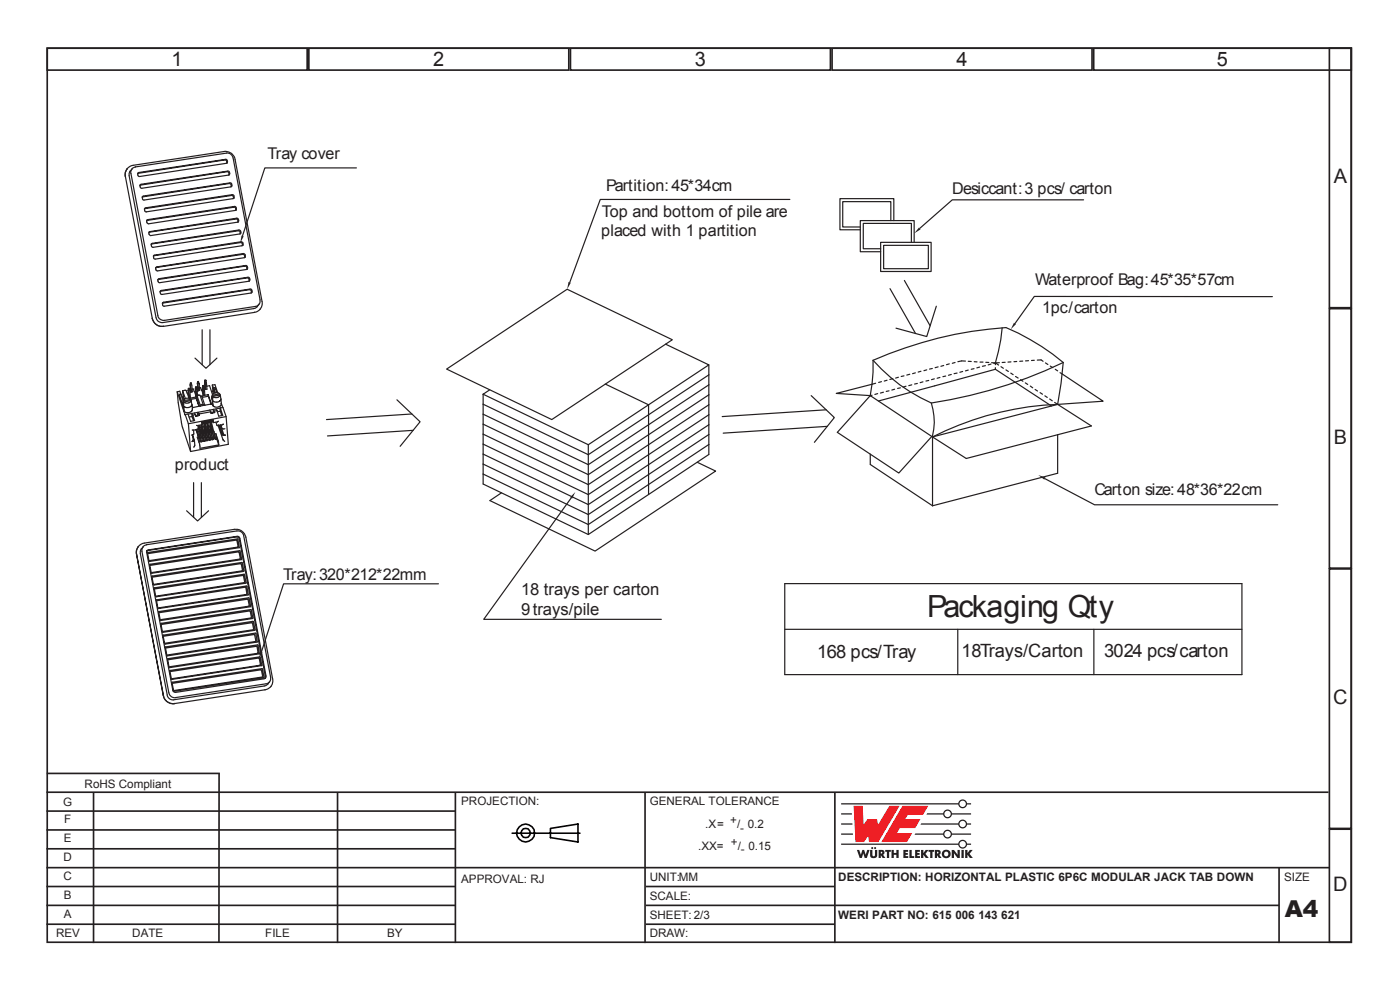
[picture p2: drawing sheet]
<svg xmlns="http://www.w3.org/2000/svg" width="297mm" height="210mm" viewBox="0 0 297 210" stroke-linecap="round" stroke-linejoin="round" font-family="sans-serif">
<!-- layer: Calque 1 -->
<g fill="none" stroke="#231f20" stroke-width=".35">
<path d="M10 10.2h276.7v189.7h-276.7zM10 10.2h55.2v4.7h-55.2zM65.5 10.2h55.2v4.7h-55.2zM121 10.2h55.2v4.7h-55.2zM176.5 10.2h55.2v4.7h-55.2zM232 10.2h54.7v4.7h-54.7zM282 10.2h4.7v55.1h-4.7zM282 65.5h4.7v55h-4.7zM282 120.7h4.7v55h-4.7zM9.8 168h272M9.8 172h86.7M9.8 176h86.7"/>
<path d="M9.9 164.1h36.7M19.8 168v32M46.5 164l-.1 36M71.6 168v32M96.6 168v32M136.8 168v32M177.1 168v32M282 175.9h4.7v24h-4.7zM9.8 192h86.7M9.8 196h86.7M9.8 180h86.7M9.8 184h272.2"/>
<path d="M9.8 188h86.7M137 192h134.3M137 196h40.1M137 188h40.1M271.3 184v16"/>
</g>
<g fill="none" stroke="#000" stroke-width=".34">
<path d="M108.6 176.7h14.4M116.8 175.7l5.8-.9v3.8l-5.8-.9z"/>
<circle cx="111.5" cy="176.7" r="1.88"/>
<circle cx="111.5" cy="176.7" r="1.02"/>
</g>
<g fill="#ee1d23">
<path d="M181.1 170.9h1.9l.2 4 .9-1.2h2l.2 1.3 2.4-4.1h2.1l-4.5 7.7h-1.9l-.2-1.3-.9 1.3h-1.8z"/>
<path d="M191.4 170.9h5.5l-1.1 1.9h-3.2l-.6 .9h3.3l-1.1 1.9h-3.3l-.6 1.1h3.2l-1.1 1.9h-5.4z"/>
</g>
<g fill="#231f20">
<path d="M181.8 180.3h.5l.3 1 .3-1h.4l.3 1 .4-1h.5l-.6 1.7h-.5l-.3-1-.3 1h-.4z"/>
<path d="M184.6 180.3h.5v1.2l.2 .1 .3-.1v-1.2h.5v1.1a.76 .76 0 0 1-.8 .6 .76 .76 0 0 1-.7-.6z"/>
<path d="M187.8 180.3h1.2v.4h-.4v1.3h-.5l.1-1.3h-.4z"/>
<path d="M189.1 180.3h.5v.6h.6v-.6h.5l-.1 1.7h-.4v-.7h-.6v.7h-.5z"/>
<path d="M191.6 180.3h1.1v.4h-.6v.2h.5v.4h-.5v.3h.6v.4h-1.1z"/>
<path d="M192.9 180.3h.5v1.3h.5v.4h-1z"/>
<path d="M194.1 180.3h1v.4h-.5v.2h.5v.4h-.5v.3h.6v.4h-1.1z"/>
<path d="M195.4 180.3h.5v.7l.5-.7h.6l-.7 .8 .7 .9h-.6l-.5-.7v.7h-.5z"/>
<path d="M197 180.3h1.2v.4h-.4v1.3h-.5v-1.3h-.3z"/>
<path d="M201.9 180.3h.5l.8 1-.1-1h.5v1.7h-.5l-.7-1.1v1.1h-.5z"/>
<path d="M204 180.3h.5v1.7h-.5z"/>
<path d="M204.7 180.3h.5v.7l.5-.7h.6l-.6 .8 .7 .9h-.6l-.6-.7v.7h-.5z"/>
<circle cx="185" cy="179.9" r=".22"/>
<circle cx="185.7" cy="179.9" r=".22"/>
</g>
<g fill="#231f20">
<path d="M186.9 180.7v.3h.2v-.2zM186.4 180.3h.5a.55 .55 0 0 1 .7 .3 .55 .55 0 0 1-.3 .7l.5 .7h-.5l-.4-.6v.6h-.5z" fill-rule="evenodd"/>
<path d="M198.8 180.7v.3h.2l.1-.2zM198.3 180.3h.6a.55 .55 0 0 1 .6 .3 .55 .55 0 0 1-.2 .7l.4 .7h-.5l-.4-.6v.6h-.5z" fill-rule="evenodd"/>
<path d="M200.3 181.2a.5 .5 0 0 0 1 0 .5 .5 0 0 0-1 0zM199.8 181.1a.95 .95 0 0 1 1.9 0 .95 .95 0 0 1-1.9 0z" fill-rule="evenodd"/>
</g>
<path d="M178.4 176.9h2.6M178.4 174.8h2.4M178.4 172.6h2.3" fill="none" stroke="#231f20" stroke-width=".27"/>
<g fill="#231f20">
<path d="M178.4 170.4h24.9a.94 .94 0 0 1 .9-.8 .94 .94 0 0 1 1 .8h.8v.2h-.8a.94 .94 0 0 1-1 .9 .94 .94 0 0 1-.9-.9h-24.9zM203.5 170.5a.7 .7 0 0 1 1.4 0 .7 .7 0 0 1-1.4 0z" fill-rule="evenodd"/>
<path d="M196.7 172.5h3.4a.94 .94 0 0 1 .9-.8 .94 .94 0 0 1 1 .8h4v.3h-4a.94 .94 0 0 1-1 .8 .94 .94 0 0 1-.9-.8h-3.6zM200.3 172.6a.7 .7 0 0 1 1.4 0 .7 .7 0 0 1-1.4 0z" fill-rule="evenodd"/>
<path d="M195.4 174.7h7.9a.94 .94 0 0 1 .9-.9 .94 .94 0 0 1 1 .9h.8v.2h-.8a.94 .94 0 0 1-1 .8 .94 .94 0 0 1-.9-.8h-8zM203.5 174.8a.7 .7 0 0 1 1.4 0 .7 .7 0 0 1-1.4 0z" fill-rule="evenodd"/>
<path d="M194.2 176.8h5.9a.94 .94 0 0 1 .9-.8 .94 .94 0 0 1 1 .8h4v.3h-4a.94 .94 0 0 1-1 .8 .94 .94 0 0 1-.9-.8h-6.1zM200.3 176.9a.7 .7 0 0 1 1.4 0 .7 .7 0 0 1-1.4 0z" fill-rule="evenodd"/>
<path d="M178.4 178.9h24.9a.94 .94 0 0 1 .9-.8 .94 .94 0 0 1 1 .8h.8v.3h-.8a.94 .94 0 0 1-1 .8 .94 .94 0 0 1-.9-.8h-24.9zM203.5 179.1a.7 .7 0 0 1 1.4 0 .7 .7 0 0 1-1.4 0z" fill-rule="evenodd"/>
</g>
<path d="M41.4 76l2.3 2.1 2.3-2.1M42.9 70v7.4M44.5 70v7.4M84.2 84.8l4.9 4.7-4.2 5.2M87.4 87.8l-18.1 1.2M87.6 91.3l-18.1 1.2M41.1 102.4v7.3M42.7 102.4v7.3M166.5 133.5h97M263.5 123.8h-97v19.3" fill="none" stroke="#231f20" stroke-width=".25"/>
<path d="M215.1 68.5l.4 .3-1.1 1.1z" fill="#231f20"/>
<path d="M269.9 62.9h-50.5l-4.1 5.7" fill="none" stroke="#231f20" stroke-width=".25"/>
<path d="M220.3 100.8l1.5 .5-.3 .4z" fill="#231f20"/>
<path d="M221.7 101.5l10.5 5.6h38.9" fill="none" stroke="#231f20" stroke-width=".25"/>
<path d="M195 48.3l.3 .4-1.4 .8z" fill="#231f20"/>
<path d="M186.8 51.4h10.7v6.2h-10.7zM187.5 52h9.4v5h-9.4zM189 46.8v-4h-10.2v5.3h3.7M189.6 46.8v-4.7h-11.4v6.6h4.3M193.3 51.4v-4h-10.2v5.4h3.7M193.9 51.4v-4.6h-11.4v6.6h4.3M229.9 42.4h-27.9l-6.9 6M203.2 133.5v9.6M232.1 133.5v9.6" fill="none" stroke="#231f20" stroke-width=".25"/>
<path d="M120.6 59.8l.5 .2-.8 1.4z" fill="#231f20"/>
<g fill="none" stroke="#231f20" stroke-width=".25">
<path d="M167.6 42.3h-40.3l-6.4 17.6M141.2 73l9.2 4.4-25.6 16.9-22.3-10.7M150.4 77.4v19l-25.6 17-22.3-10.7v-19.1M150.4 79.5l-25.6 17-22.3-10.8M185.2 76.4a84.1 84.1 0 0 1 28.2-6.9 49.1 49.1 0 0 1 12.2 7.4M185.2 76.4a35.1 35.1 0 0 0 12.4 9.1M185.2 76.4v2.5l-.6 5M191.8 79.7l-.6 .2M193 79.4l-.6 .2M194.2 79.1l-.6 .2M195.4 78.8l-.6 .1M196.6 78.5l-.6 .1"/>
<path d="M197.8 78.2l-.6 .1M199 77.8l-.6 .2M200.2 77.5l-.6 .2M200.6 79.8l-.6 .1M201.4 77.2l-.6 .2M201.8 79.4l-.6 .2M202.6 76.9l-.6 .2M203 79.1l-.6 .2M204.2 78.8l-.6 .2M204.8 76.6l-1.6 .1M205.4 78.5l-.6 .2M205.4 76.6l.6 .1"/>
<path d="M206.6 78.2l-.6 .1M206.7 76.7l.6 .1M207.8 77.9l-.6 .1M207.9 76.8h.6M209 77.6l-.6 .1M209.1 76.9h.7M210.2 77.2l-.6 .2M210.4 76.9l.8 .1M211.2 77v.4M211.2 78v.3M211.2 77l.6 .4M211.2 77l-.4 .1"/>
<path d="M212 76.9l-.8 .1M212.3 77.8l.6 .3M212.6 69.5l-.3 2.6-1.1 4.9M213.2 76.9h-.6M213.4 78.5l.5 .3M214.4 79.1l.5 .4M214.5 76.8h-.7M215.4 79.9l.6 .3M215.7 76.7h-.6M217 76.6h-.7M218.2 76.5l-.6 .1M219.4 76.4l-.6 .1"/>
<path d="M220.1 76.4l.8-.1 .4 .3M221.8 77l.5 .3M222.8 77.7l.6 .3M223.9 78.3l.5 .4M224.9 79.1l9.1 6-9.6 .7M225.6 76.9l-.5 4.4-.7 4.5M225.6 76.9a99.4 99.4 0 0 1-28 8.6 13.1 13.1 0 0 1 .2 6.9M103.9 82.7l-1.4 .9M124.8 94.3v19.1M128.4 81.5l9.2 4.4v19M150.4 81.6l-25.6 17-22.3-10.7M150.4 83.8l-25.6 16.9-22.3-10.7"/>
<path d="M150.4 85.9l-25.6 16.9-22.3-10.7M150.4 88l-25.6 16.9-22.3-10.7M150.4 90.1l-25.6 16.9-22.3-10.7M150.4 92.2l-25.6 17-22.3-10.8M150.4 94.3l-25.6 17-22.3-10.7M184.6 98.5l13.2 8.8M184.6 83.9h.1M184.6 96.3v2.2M185.8 81.3l-8.4 2.2 7.6 .3M186.2 83.5l-.6 .2M186.4 85.1l24.8-6.8 11.9 7.8M187 81l-.6 .1"/>
<path d="M187.4 83.2l-.6 .2M188.2 80.7l-.6 .1M188.6 82.9l-.6 .1M189.4 80.3l-.6 .2M189.8 82.6l-.6 .1M190.6 80l-.6 .2M191 82.3l-.6 .1M192.2 81.9l-.6 .2M193.4 81.6l-.6 .2M194.6 81.3l-.6 .2M195.8 81l-.6 .2M197 80.7l-.6 .1"/>
<path d="M197.7 92.6l-7 7.7-13.1-8.6 7-7.8 13.2 8.8M198.2 80.4l-.6 .1M199.4 80.1l-.6 .1M216.5 80.5l.5 .4M217.5 81.2l.5 .3M218.6 81.9l.5 .4M219.6 82.6l.5 .3M220.6 83.3l.6 .3M221.7 84l.5 .3M222.7 84.6l.5 .4M223.7 85.4l.7 .4M224.4 85.8l7.1 4.6-26.5 6.9-7.2-4.6v14.6"/>
<path d="M224.4 85.8a64.4 64.4 0 0 0-26.6 6.9M224.4 92.2v8.2l-26.6 6.9M224.4 85.8l-26.6 6.9"/>
</g>
<path d="M122.1 104.4l-.7 1.4-.4-.3z" fill="#231f20"/>
<g fill="none" stroke="#231f20" stroke-width=".25">
<path d="M26.6 37.4h.1M26.6 37.4l5.7 30.1zM27 35.8l-.4 .7v.9M27 35.8l.5-.5 .7-.2 19.3-3a2.04 2.04 0 0 1 2.4 1.7l5.7 30.8a1.94 1.94 0 0 1-1.6 1.7M27 35.8h.1M27.6 36.3l-.2 .5v.5l5.7 30.1 .3 .6 .8 .4h.3l19.3-2.9 .8-.5M27.6 36.3h.1M28 35.9l-.3 .8 5.8 30.3 .2 .5 .6 .4 .6 .1 19.4-3 .6-.4M28 35.9l.7-.5 19.3-2.9a1.25 1.25 0 0 1 1.5 1l5.7 30.1v.5l-.3 .5M28 35.9l-.4 .4M29.8 39.2l18.5-2.9 .3 .1 .1 .4-.2 .3-18.4 2.8-.3-.1-.1-.5zM48.2 34.5v-.5l-.4-.2-18.4 2.8-.2 .2 .1 .4 .3 .2 18.4-2.8h.2l-.1-.4-.4-.3-18.4 2.9"/>
<path d="M48.6 37.1v-.5l-.4-.2-18.5 2.9M49.1 39.6l-.1-.5-.3-.2-18.5 2.9M30.2 41.8l.2-.2 18.4-2.8 .3 .1 .1 .4-.2 .3-18.4 2.8-.4-.1zM30.7 44.2l18.6-2.9 .3 .2 .1 .5-.2 .1-18.5 2.8a.47 .47 0 0 1-.3-.7zM32.1 51.7l18.6-2.9 .3 .2 .1 .3-.2 .3-18.4 2.9-.4-.2zM32.6 54.2l18.5-2.9 .4 .2 .1 .3-.2 .3-18.5 2.9-.3-.2zM33.1 56.7l18.6-2.9 .3 .2v.3l-.2 .4-18.4 2.8-.3-.2zM33.6 59.2l18.5-2.9 .4 .2v.3l-.2 .4-18.4 2.8-.3-.2zM49.5 42.1v-.5l-.3-.2-18.5 2.9M50 44.6v-.5l-.4-.1-18.4 2.8M50.1 44.6l-18.6 2.9-.3-.2v-.5M50.1 44.6v-.6l-.4-.2-18.3 2.8-.2 .2"/>
<path d="M50.1 44.5v.1M50.5 47.1l-.1-.5-.3-.1-18.5 2.8M50.6 47l-18.6 3-.4-.3v-.5M50.6 47h.1M50.6 47v-.5l-.4-.2-18.6 2.9M51 49.6l-.1-.5-.3-.1-18.5 2.8M51.4 52.1v-.5l-.3-.1-18.5 2.8M51.9 54.5v.1M51.9 54.5l-.1-.4-.3-.2-18.5 2.9M52.4 57.1l-.1-.6-.3-.1-18.5 2.9M52.9 59.6l-.1-.5-.3-.2-18.5 2.9M52.9 59.5v.1"/>
<path d="M191.9 59.5l5.4 9.6M32.3 67.5l.2 .6a2.07 2.07 0 0 0 1.6 1.1h.6M32.3 67.5l.6 1.1a2.04 2.04 0 0 0 1.8 .6M32.3 67.5h.1M34 61.7l18.6-2.9 .3 .1 .1 .4-.2 .4-18.4 2.8-.4-.2zM34.5 64.2l18.5-2.9 .4 .1 .1 .4-.2 .4-18.5 2.8-.3-.2zM34.7 69.2l19.3-2.9zM34.7 69.2h.1M53.3 62.1v-.4l-.3-.3-18.5 2.9M53.4 62v.1M54 66.2v.1M54.6 65h.1"/>
<path d="M54.9 64.6l-.3 .4M94.7 78.3l25.6-16.9 22.3 10.7-25.5 16.9zM188.8 61.2l5.4 9.6M198.6 65l-2 6.4-6.5-1.8M37.6 83.1l.5-.1 .3 .6M37.6 83.1l.2 2.3 .8 5 1.8 5.4M37.6 83.1l1.7 4.8M38.7 82.9h.8l.6 1.4M38.7 82.9l.2 1.3M38.7 82.9l.6 1.7M38.8 85.4l.1 .5M38.8 85.4h.1"/>
<path d="M38.8 85.4l.2 1.7M38.9 85.1l-.5-1.5h-.2l-.1 .3 .8 2.3M38.9 84.2l.1 .5M38.9 84.2l-.3 .1M38.9 84.9v.1M38.9 85l-.1 .4M38.9 84.9l-.1 .5M39 86.2v.9M39 85.3v.9M39.3 87.9l.7 2M39.3 87.9l.6-.1 .5 1.6 .9-.2-.4-1.1M39.9 82.8l.2 1.5"/>
<path d="M39.9 82.8l.1 .1M40 82.4l-.1 .4M40 89.9l.4 5.9M40 82.9l.1 1.4M40 82.4v.1M40 82.4l.2 .1M40 82.5v.4M40.2 82.5h-.2M40.2 82.5l.2 1.8h-.3M40.3 81.6l.1 .2M40.3 81.6l.2 1.6M40.4 81.3l-.1 .3"/>
<path d="M40.4 81.3v.1M40.4 81.3h.2M40.4 81.8l.1 1.4M40.4 84.7l-.3-.2h-.6l-.3 .1-.3 .3M40.4 84.7l.2 .7M40.4 81.4v.4M40.4 84.7l-1.5 .3M40.5 85l.2 .8M40.5 85l-.1 .2-.4 .3h-.7l-.3-.2M40.5 85l-1.5 .3M40.6 81.3l.2 1.8-.3 .1-.3-.5M40.6 81.3l-.2 .1"/>
<path d="M40.7 88.4h-.6M40.7 85.8l-.2 .4-.5 .3-.7-.1-.3-.2M40.7 85.8l.1 1.2-.2 .3-.5 .2h-.6l-.5-.4M40.7 88.4l.4 .9M40.8 91.2h.2M40.9 92.2l.1 1.3-.3 .2 .4-.1 .1-.2M40.9 92.2l-.3 .1M40.9 92.3l.3 1.1M40.9 88.1l-.2-.4v.7M41.1 91.2v.9l-.2 .1M41.2 93.4l.1 1.1-.2 .4M41.2 87.6l.2 .3"/>
<path d="M41.4 82.5l.2 1.5M41.4 87.9l-.5 .2M41.4 82.5l.1 .1M41.5 82.1l.2 .1M41.5 82.1l-.1 .4M41.5 82.6l.1 1.4M41.5 82.1v.1M41.5 82.2v.4M41.6 91.2l.6 1.7v.9M41.6 84.2v.3M41.6 84.2l.7 2-1.4 .3-.2-.5M41.6 88.1v.1"/>
<path d="M41.6 84.5l.6 1.7M41.6 84.2l-1.3 .4M41.6 84.5l-1.2 .2M41.7 82.2l.2 1.8h-.3l-.6-1.5h-.2M41.7 82.2h-.2M41.8 91l.2 .1M41.8 92.7l.5 1.5M41.9 81.3l.1 1.6M41.9 81.3v.2M41.9 81h.2M41.9 81v.3M41.9 88.1v.1"/>
<path d="M41.9 81.5l.1 1.4M41.9 81l.1 .1M42 81.1l-.1 .4M42 88.1v.1M42 91.1l-1 .1M42 91.1l.3 1.8M42 90.3v.8M42 87.8v.3l-.5 .1M42 87.8v-.3l.2 .3M42 87.8l.2 .4M42 87.8l.1 .1M42 92.5l-.3-1.4 .4 1.5"/>
<path d="M42.1 87.9l-.1 .3M42.1 87.9h.1M42.1 90.2l.5 2.2M42.1 81l.2 1.8-.3 .1-.3-.5M42.1 81l-.1 .1M42.2 90.2l.5 2.3M42.2 92l.4 1.7M42.2 87.8l.1 .3-.8 .2-.1-.4M42.3 93.6h.3v.1M42.3 92.9l.2 .7M42.3 82.2l.3 .1 .5 1.5M42.3 90.9l-.1 .1 .6 2.1 .1 .6h-.3"/>
<path d="M42.3 92.9h-.1M42.3 94.2l.1 .9 4-.7M42.4 90.2l.6 2.2v.4h-.2M42.7 90.1l.6 2.2M42.8 90.1l.5 2.3M42.8 84l1.4-.3 .6 2-1.4 .3zM42.8 91.8l.5 1.8M42.9 93.5l.3-.1 .1 .2M42.9 92.8l.2 .6M42.9 90.8l-.1 .1 .5 1.5M42.9 89.6l.7 2.5v.6M43 82.2l.1 1.5"/>
<path d="M43 82.2l.1 .2M43 81.8h.2l.1 .1M43 89.5v.2M43 81.8v.4M43 81.8l.1 .1M43.1 81.9v.5M43.1 82.4v1.4M43.1 81.9h.2M43.1 85.9l-.6-2-.4-.1-.2 .4 .7 1.9M43.1 85.9l-.5 .2M43.1 85.9l-.3-.1-.2 .3M43.2 89.5l.7 2.7"/>
<path d="M43.3 82.1l.3 .5M43.3 89.5l.6 2.8M43.3 81.9l.1 1.8-.3 .1M43.3 92.4l.2 1.2h-.2M43.4 91.7l.5 1.8M43.4 80.7v.3M43.4 81l.2 1.6M43.4 81l.1 .2M43.4 80.7l.1 .1M43.4 80.7l.3-.1v.1M43.5 81.2l.1 1.4M43.5 93.4l.3-.1 .1 .2"/>
<path d="M43.5 90.7h-.1l.7 2.4v.3l-.2 .1M43.5 89.4l.7 3.2M43.5 92.7l.2 .7M43.5 80.8v.4M43.6 92.7h-.2M43.7 89.4l-.1 .2M43.7 80.7l-.2 .1M43.7 80.7l.2 1.9h-.3M43.8 89.3l.7 2.7M43.8 81.9l.7-.1 .6 1.9M43.9 89.3l.6 2.9M44.1 91.6l.4 1.8"/>
<path d="M44.2 90.6h-.2l.7 2.3 .1 .4-.3 .1M44.2 89.3l.6 2.8v.3l-.2 .1M44.2 92.6l.2 .6M44.2 83.7v.3M44.2 92.6h-.2M44.2 84l.6 1.7M44.2 84l-1.3 .3M44.3 89.3l-.1 .2M44.4 93.2l-.3 .1M44.4 93.2l.1 .2M44.5 89.3l.6 2.6M44.5 89.3l.7 2.7"/>
<path d="M44.5 87l.2 .3M44.7 93.1h.3l.1 .2M44.7 91.5l.4 1.8M44.7 87.3l-2.5 .5M44.7 87.3l.1 .3M44.8 90.5h-.2l.6 1.6M44.8 92.5l.2 .6M44.8 89.2l.6 2.6 .1 .5h-.2M44.8 87.5v.1M44.9 89.2l-.1 .2M45 84.2l.1 1.8M45 84.2v.5"/>
<path d="M45 84.2h.1M45 81.7l.6-.1 .6 1.7M45 83.8v.4M45 89.1l.3 .5M45 81.7l.2 1.3M45 81.7l.6 1.6M45.1 83.8l-.1 .4M45.1 83.8h-.1M45.1 85v1M45.1 87.5v.1M45.1 87.6h-.3M45.2 84.1l-.1 .9"/>
<path d="M45.2 83l.1 .5M45.2 83l-.3 .1M45.2 92.1l.1 1.1-.2 .1M45.3 89.6l-.1-.5-2.4 .5v.5l-1.1 .1M45.3 91.4l.4 1.7M45.3 93.1l.4-.1v.1M45.4 92.3l.2 .7M45.4 87.2l.2 .3-.8 .1M45.4 87.2l-.1-.4v.6l-.5 .1M45.8 89.6l.3 .7M45.8 86.8l.2 .3M46 83.3l-.4-1-.2-.1-.1 .4 .3 .7"/>
<path d="M46 93.1l-.2-1.1 .5 1.5 .1 .9M46 93.1l.4 1.3M46 93.1h-.3M46 87.1l-.6 .1M46.3 90.3l1 3 .4 .3M46.3 89.3l-1 .3M46.4 90.1l-.3 .2M46.6 83.5l-.3-.2h-.5l-.5 .2-.2 .3M46.6 83.5l-1.6 .3M46.6 83.5l.1 .3M46.7 86.6v.6M46.7 83.8l.1 .4"/>
<path d="M46.7 83.8l-1.5 .3M46.7 83.8l.2 .8M46.7 83.8l-.3 .4-.3 .1h-.7l-.2-.2M46.7 87.2l-.6 .1M46.7 86.5l.6-.1 .7 2 .4 5.8-8 1.6M46.7 86.5l.5 1.6-.8 .2-.4-1.2M46.7 87.2l.3 1M46.7 86.5l-6.8 1.4M46.8 90.1l.7 2.1 .3 .1h-.6l-.7-2.1M46.9 84.6l-.2 .4-.5 .3h-.6l-.5-.3M46.9 90.1l.3 .8h.5M46.9 84.6l.1 1"/>
<path d="M47 85.6l-.1 .4-.5 .3h-.8l-.5-.3M47 85.6l.2 .8M47.4 89.9l-.2 .2-1.1 .2M48 88.4l-8 1.5M147.9 98.1l3.9 1.8-25.6 17-22.3-10.7 2.5-1.7M172.1 83.9l4.9 4.7-4.2 5.2M175.3 86.9l-22.1 1.5M175.5 90.4l-22.1 1.5M29 117.5h.1M29.3 116l-.3 .7v.8M29.3 116l.6-.5 .7-.3 19.1-2.9a2.21 2.21 0 0 1 1.9 .6l.6 1.1 5.7 30.6a1.94 1.94 0 0 1-1.7 1.7M29.3 115.9v.1"/>
<path d="M30 116.4v.1M30 116.5l-.2 .4v.5l5.7 30a1.24 1.24 0 0 0 1.4 1l19.2-2.9 .7-.4M30.4 116l-.4 .5M30.4 116l-.3 .9 5.7 30.1a1.25 1.25 0 0 0 1.5 1l19.2-3 .7-.4M30.4 116l.7-.5 19.2-2.9 .6 .1 .5 .3 .3 .5 5.7 30.2v.5l-.2 .4M31.2 116.9h-.1M31.2 116.8v.1M31.2 116.9l19-3 .4 .2 5.7 29.8M31.2 116.7l19.1-2.9 .5 .2 5.6 29.4-.1 .4-.3 .2-18.7 2.9-.6-.3-5.6-29.5zM31.3 117.4l18.8-2.8 .4 1.3v.2l-18.9 2.8M31.3 117.2l19-2.9 .5 1.8-19.1 3zM31.8 119.7l19-2.9 .1 .1 .4 1.7-.1 .1-19 2.9h-.1z"/>
<path d="M31.8 119.9l18.8-2.8h.1l.3 1.3-.1 .2-18.8 2.9M39.6 108.3l2.3 2.2 2.3-2.2M121.2 105.6l-18.6 25.8h37.7M32.3 122.4l18.8-2.8h.1l.2 1.4v.1l-18.8 2.9M32.3 122.2l19-2.9 .1 .1 .3 1.7v.1l-19 2.9h-.1zM32.7 124.9l18.9-2.8 .3 1.4v.1l-18.9 2.9M32.8 124.7l19-2.9 .4 1.8-.1 .1-18.9 2.9-.2-.1zM33.2 127.2l19-2.9 .5 1.8-.1 .1-19 2.9zM33.2 127.4l19-2.8 .1 1.5-18.8 2.9M33.7 129.7l19-2.9h.1l.4 1.8-.1 .1-19 2.9zM33.7 130l18.8-2.9 .4 1.4-.1 .1-18.8 2.9M34.1 132.3l19.1-3h.1l.3 1.8v.1l-19 2.9h-.1z"/>
<path d="M34.2 132.5l18.8-2.9h.1l.2 1.4v.1l-18.8 2.9M34.6 134.7l19-2.9h.2l.3 1.8v.1l-19 2.9h-.2zM34.6 135l18.8-2.9h.2l.2 1.4v.1l-18.9 2.9M35.1 137.3l19-3 .5 1.9-19.1 2.9zM35.1 137.5l18.8-2.9 .4 1.3v.2l-18.9 2.9M35.6 140l18.8-2.9 .4 1.4-18.9 3M35.6 139.8l19-3 .4 1.8-19 3zM54.6 136.1v.1M34.7 147.5a2.13 2.13 0 0 0 2.3 1.7M34.7 147.5l-5.7-30 5.6 30a2.12 2.12 0 0 0 2.4 1.7M34.7 147.5h.1M36 142.3l19.1-3 .1 .1 .3 1.7-19 3z"/>
<path d="M36.1 142.5l18.8-2.9h.1l.3 1.3-.1 .2-18.9 2.9M36.5 144.8l19-3 .2 .1 .3 1.7-.1 .1-18.9 2.9h-.2zM36.5 145l18.8-2.9h.2l.2 1.3-.1 .2-18.8 2.9M37 149.2h.1M37 149.2l19.2-2.9zM56.8 145v.1M57.2 144.6l-.4 .5"/>
</g>
<path d="M51.2 50l.5 .1-.7 1.4z" fill="#231f20"/>
<path d="M75.6 35.6h-19.4l-4.8 14.5" fill="none" stroke="#231f20" stroke-width=".25"/>
<path d="M55.2 138.2l.5 .2-.7 1.4z" fill="#231f20"/>
<path d="M93 123.8h-32.8l-4.7 14.5M263.5 123.8v19.3h-97" fill="none" stroke="#231f20" stroke-width=".25"/>
<text font-size="6.5" fill="#231f20" x="196.7" y="130.8">Packaging Qty</text>
<text font-size="4.9" fill="#231f20" x="272.6" y="194.5">A4</text>
<g font-size="4.2" fill="#231f20">
<text x="36.4" y="14">1</text>
<text x="91.9" y="14">2</text>
<text x="147.4" y="14">3</text>
<text x="202.9" y="14">4</text>
<text x="258.2" y="14">5</text>
<text x="282.9" y="38.8">A</text>
<text x="282.9" y="94.1">B</text>
<text x="282.8" y="149.3">C</text>
<text x="282.8" y="189">D</text>
</g>
<g font-size="3.9" fill="#231f20">
<text x="173.4" y="139.5">168 pcs/Tray</text>
<text x="204" y="139.4">18Trays/Carton</text>
<text x="234.2" y="139.4">3024 pcs/carton</text>
</g>
<g font-size="3.5" fill="#231f20">
<text x="110.5" y="126.2">18 trays per carton</text>
<text x="110.5" y="130.4">9trays/pile</text>
</g>
<g font-size="3.4" fill="#231f20">
<text x="56.8" y="33.7">Tray cover</text>
<text x="128.6" y="40.5">Partition:45*34cm</text>
<text x="202" y="41.1">Desiccant:3 pcs/ carton</text>
<text x="127.7" y="45.9">Top and bottom of pile are</text>
<text x="127.6" y="50.1">placed with 1 partition</text>
<text x="219.6" y="60.6">Waterproof Bag:45*35*57cm</text>
<text x="221.1" y="66.4">1pc/carton</text>
<text x="37.1" y="99.8">product</text>
<text x="232.2" y="104.9">Carton size:48*36*22cm</text>
<text x="60.1" y="123.1">Tray:320*212*22mm</text>
</g>
<g font-size="2.5" fill="#231f20">
<text x="17.9" y="167.1">RoHS Compliant</text>
<text x="13.4" y="171">G</text>
<text x="97.8" y="170.8">PROJECTION:</text>
<text x="137.8" y="170.8">GENERAL TOLERANCE</text>
<text x="13.5" y="178.7">E</text>
<text x="13.6" y="174.6">F</text>
<text x="149.6" y="175.6">.X=</text>
<text x="154.9" y="174.8">+</text>
<text x="155.1" y="179.4">+</text>
<text x="156.4" y="175.6">/ 0.2</text>
<text x="157" y="176.4">-</text>
<text x="13.4" y="182.7">D</text>
<text x="148.1" y="180.2">.XX=</text>
<text x="156.5" y="180.2">/ 0.15</text>
<text x="157.2" y="181">-</text>
<text x="13.4" y="186.7">C</text>
<text x="13.5" y="190.8">B</text>
<text x="97.8" y="187.3">APPROVAL: RJ</text>
<text x="137.8" y="190.9">SCALE:</text>
<text x="137.8" y="186.8">UNIT:MM</text>
<text x="177.8" y="186.8">DESCRIPTION: HORIZONTAL PLASTIC 6P6C MODULAR JACK TAB DOWN</text>
<text x="272.4" y="186.8">SIZE</text>
<text x="13.5" y="194.8">A</text>
<text x="137.8" y="194.8">SHEET: 2/3</text>
<text x="177.8" y="194.8">WERI PART NO: 615</text>
<text x="202.7" y="194.8">006</text>
<text x="207.5" y="194.8">143</text>
<text x="212.4" y="194.8">621</text>
<text x="11.9" y="198.8">REV</text>
<text x="28.1" y="198.8">DATE</text>
<text x="56.3" y="198.8">FILE</text>
<text x="82.1" y="198.8">BY</text>
<text x="137.8" y="198.8">DRAW:</text>
</g>
</svg>
